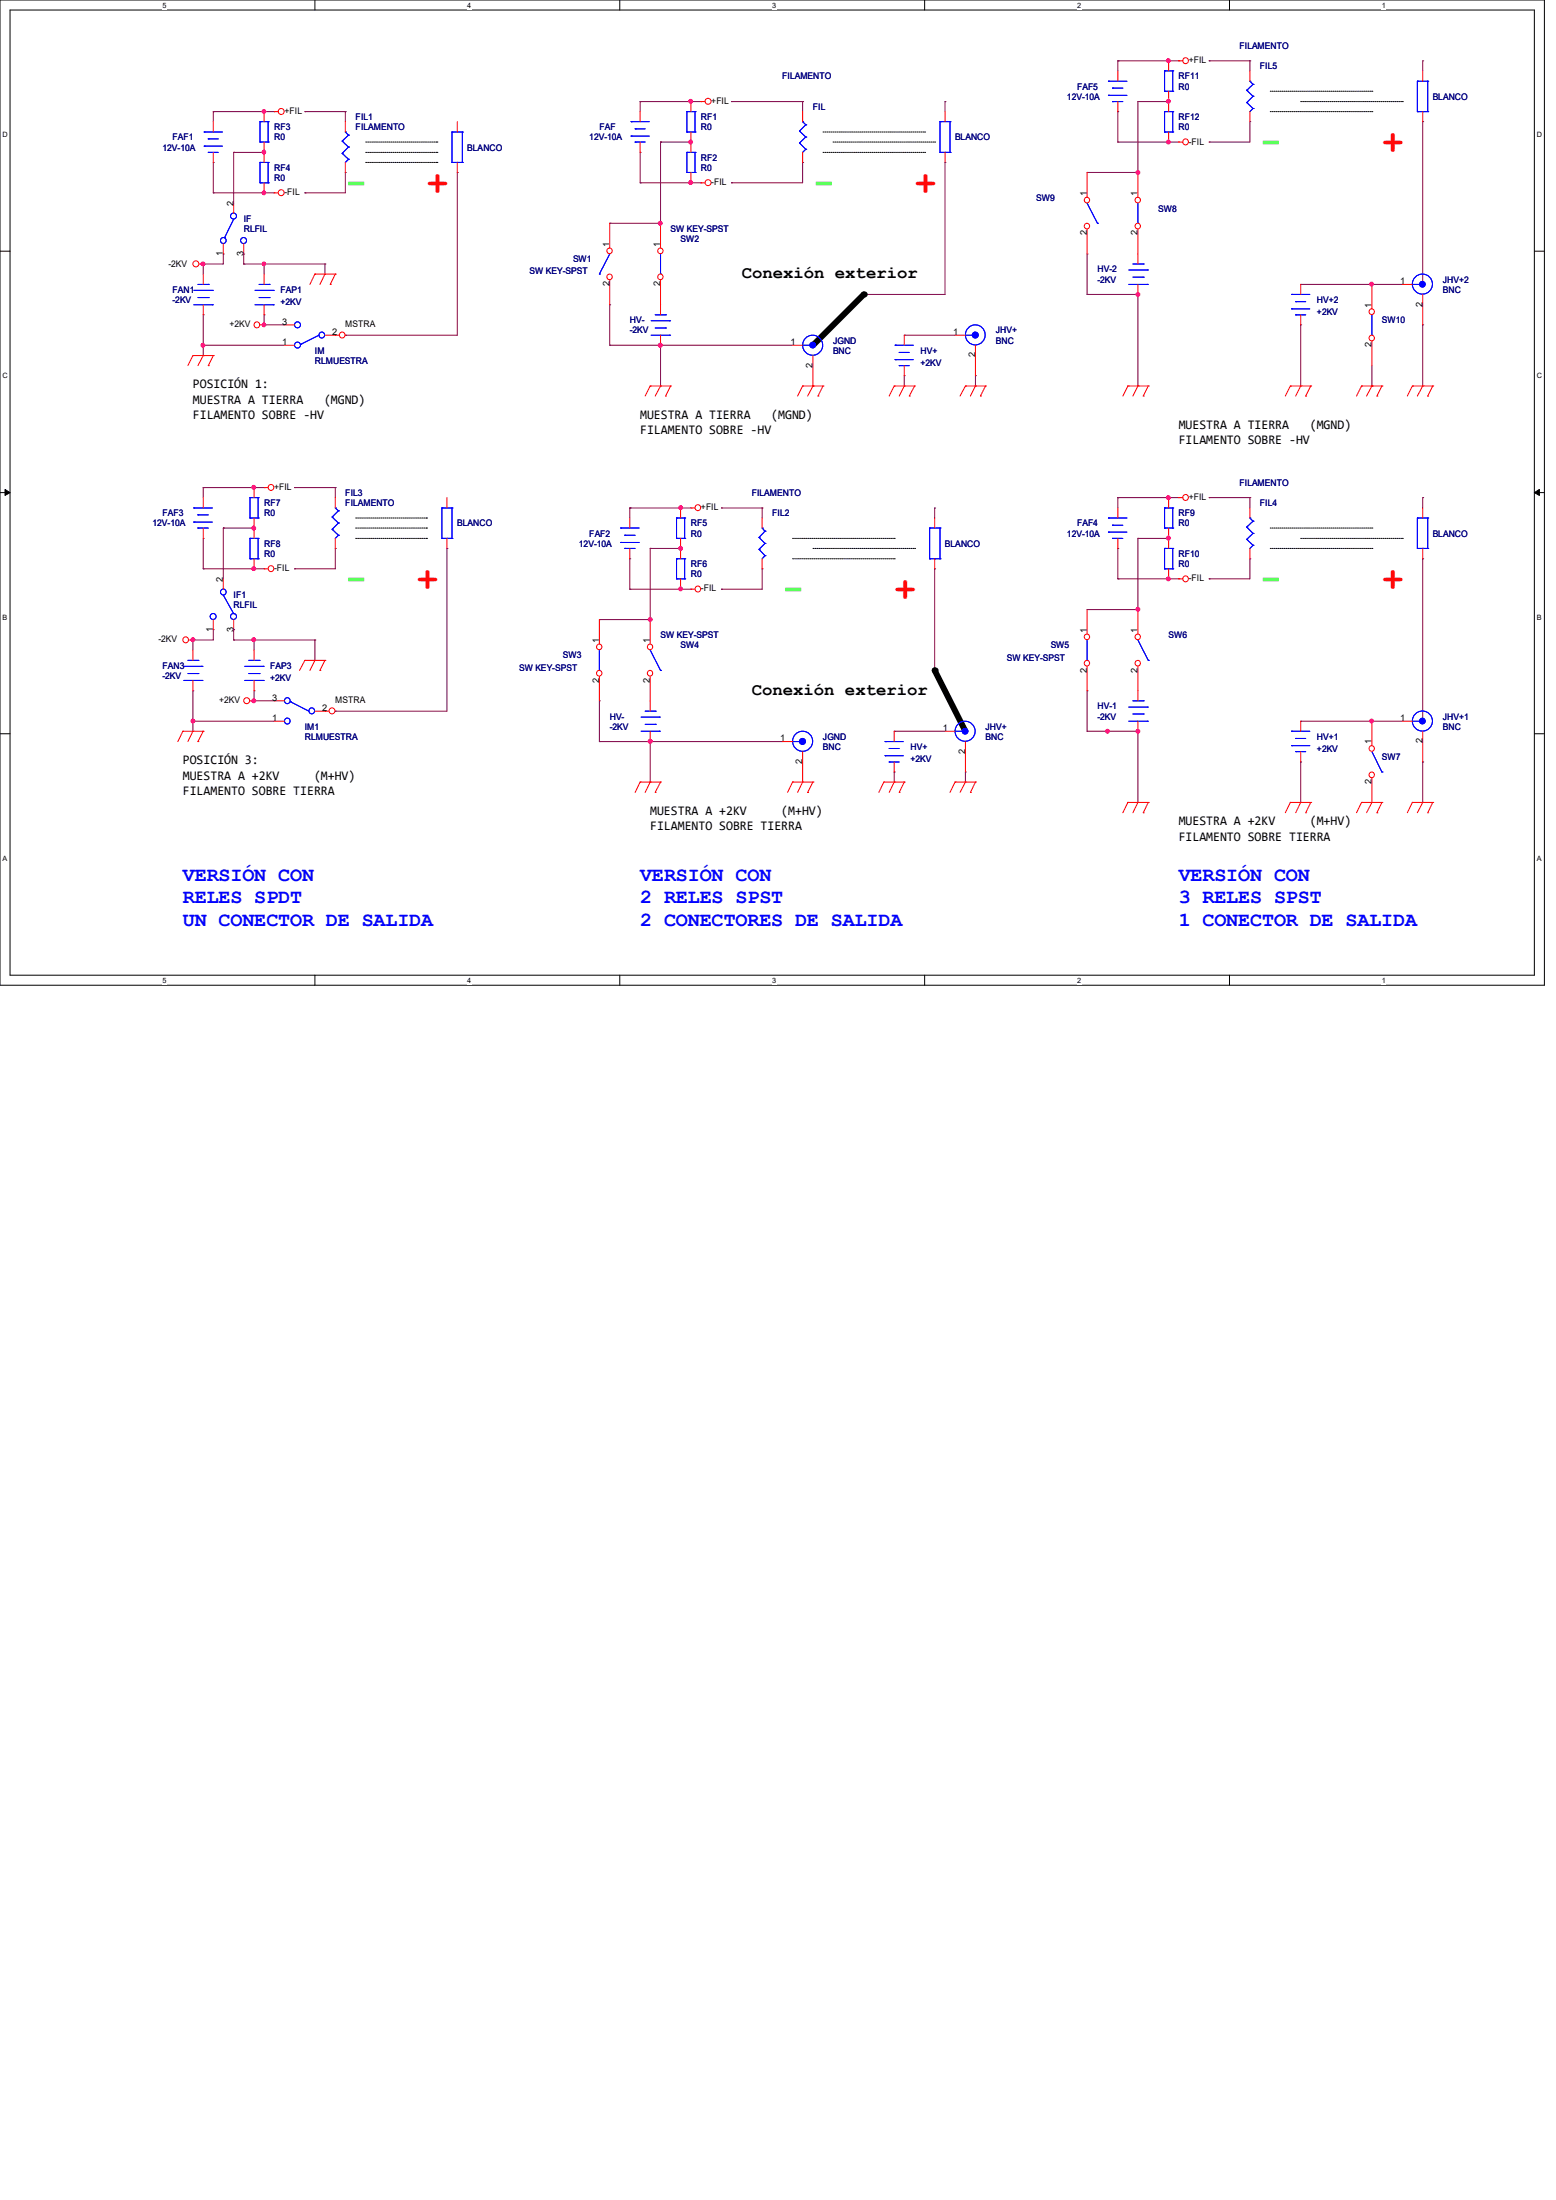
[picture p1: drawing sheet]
<svg xmlns="http://www.w3.org/2000/svg" width="210mm" height="297mm" viewBox="0 0 210 297" stroke-linecap="round" stroke-linejoin="round" font-family="sans-serif">
<path d="M0 0h208.4v133h-208.4zM1.4 1.4h205.7v130.3h-205.7z" fill="none" stroke="#000" stroke-width=".13"/>
<g fill="#fff">
<path d="M21.9 .1h.6v1.1h-.6z"/>
<path d="M21.9 131.8h.6v1.1h-.6z"/>
</g>
<path d="M42.5 0v1.4M42.5 131.7v1.3" fill="none" stroke="#000" stroke-width=".13"/>
<g fill="#fff">
<path d="M63.1 .1h.5v1.1h-.5z"/>
<path d="M63.1 131.8h.5v1.1h-.5z"/>
</g>
<path d="M83.7 0v1.4M83.7 131.7v1.3" fill="none" stroke="#000" stroke-width=".13"/>
<g fill="#fff">
<path d="M104.2 .1h.6v1.1h-.6z"/>
<path d="M104.2 131.8h.6v1.1h-.6z"/>
</g>
<path d="M124.8 0v1.4M124.8 131.7v1.3" fill="none" stroke="#000" stroke-width=".13"/>
<g fill="#fff">
<path d="M145.4 .1h.5v1.1h-.5z"/>
<path d="M145.4 131.8h.5v1.1h-.5z"/>
</g>
<path d="M165.9 0v1.4M165.9 131.7v1.3" fill="none" stroke="#000" stroke-width=".13"/>
<g fill="#fff">
<path d="M186.5 .1h.6v1.1h-.6z"/>
<path d="M186.5 131.8h.6v1.1h-.6z"/>
<path d="M.3 17.6h.8v1.1h-.8z"/>
<path d="M207.4 17.6h.8v1.1h-.8z"/>
<path d="M.3 50.2h.8v1.1h-.8z"/>
<path d="M207.4 50.2h.8v1.1h-.8z"/>
</g>
<path d="M0 33.9h1.4M207.1 33.9h1.3" fill="none" stroke="#000" stroke-width=".13"/>
<g fill="#fff">
<path d="M.3 82.8h.7v1.1h-.7z"/>
<path d="M207.4 82.8h.7v1.1h-.7z"/>
</g>
<path d="M0 66.5h1.4M207.1 66.5h1.3" fill="none" stroke="#000" stroke-width=".13"/>
<path d="M.7 66.1l.7 .4-.7 .4zM207.1 66.5l.7-.4v.8z" fill="#000" stroke="#000" stroke-width=".13"/>
<g fill="#fff">
<path d="M.3 115.3h.7v1.1h-.7z"/>
<path d="M207.4 115.3h.7v1.1h-.7z"/>
</g>
<g fill="none" stroke="#000" stroke-width=".13">
<path d="M49.4 19.2h9.6M59 19.2h.1M111.1 17.8h13.7M112.4 19.2h13.8M124.8 17.8h.1M126.2 19.2h.1M171.4 12.3h13.8M171.4 15.1h13.8M175.6 13.7h13.7M185.2 12.3h.1M185.2 15.1h.1M189.3 13.7h.1"/>
<path d="M49.4 20.6h9.6M49.4 21.9h9.6M59 20.6h.1M59 21.9h.1M111.1 20.6h13.7M124.8 20.6h.1M48 71.3h9.6M48 69.9h9.6M48 72.7h9.6M57.6 71.3h.1M57.6 69.9h.1M57.6 72.7h.1"/>
<path d="M107 72.7h13.7M107 75.4h13.7M109.7 74h13.7M120.7 72.7h.1M120.7 75.4h.1M123.4 74h.1M171.4 71.3h13.8M171.4 74h13.8M175.6 72.7h13.7M185.2 71.3h.1M185.2 74h.1M189.3 72.7h.1"/>
<path d="M0 99.1h1.4M207.1 99.1h1.3"/>
</g>
<g fill="none" stroke="#800040" stroke-width=".13">
<path d="M28.8 15.1h.1M28.8 15.1v1.3M28.8 15.1h8.2M35.6 15.1h.1M41.1 15.1h.1M41.1 15.1h5.5M46.6 15.1h.1M46.6 15.1v1.3M86.4 13.7h.1M86.4 13.7h8.2M86.4 13.7v1.4M89.2 19.2h.1"/>
<path d="M89.2 19.2v10.9h-6.9M89.2 19.2h4.1M93.3 13.7h.1M98.7 13.7h.1M98.7 13.7h9.6M108.3 13.7h.1M108.3 13.7v1.4M127.6 13.7h.1M127.6 13.7v1.4M150.9 8.2h.1M150.9 19.2h.1M150.9 15.1h.1"/>
<path d="M150.9 19.2h8.2M150.9 8.2v1.4M150.9 15.1v4.1M150.9 8.2h8.2M153.6 13.7h.1M153.6 13.7h4.1M153.6 13.7v9.6h-6.9M157.7 13.7h.1M157.7 8.2h.1M157.7 19.2h.1M163.2 8.2h.1M163.2 19.2h.1"/>
<path d="M163.2 8.2h5.5M168.7 8.2h.1M168.7 16.4h.1M168.7 16.4v2.8h-5.5M168.7 8.2v1.4M192 16.4h.1M192 8.2h.1M192 8.2v1.4M192 16.4v22M27.4 35.6h.1M27.4 35.6v1.4M28.8 26h.1"/>
<path d="M28.8 21.9h.1M28.8 21.9v4.1M28.8 26h8.2M30.1 34.3h.1M30.1 34.3v1.3h-2.7M31.5 20.6h.1M31.5 20.6v6.8M31.5 20.6h4.1M32.9 35.6h.1M32.9 34.3h.1M32.9 35.6h11M32.9 34.3v1.3"/>
<path d="M35.6 35.6h.1M35.6 26h.1M35.6 35.6v1.4M41.1 26h.1M43.9 35.6h.1M43.9 35.6v1.4M46.6 23.3h.1M46.6 23.3v2.7h-5.5M61.7 23.3h.1M61.7 23.3v22h-15.1M82.3 30.1h.1M86.4 24.7h.1"/>
<path d="M86.4 20.6h.1M86.4 24.7h8.2M86.4 20.6v4.1M93.3 24.7h.1M98.7 24.7h.1M108.3 21.9h.1M108.3 21.9v2.8h-9.6M116.6 39.8h.1M127.6 21.9h.1M127.6 21.9v17.9h-11M146.7 23.3h.1M146.7 34.3h.1"/>
<path d="M146.7 39.8h.1M146.7 39.8h6.9M146.7 34.3v5.5M153.6 39.8h.1M153.6 39.8v12.3M175.6 38.4h.1M175.6 38.4h13.7M185.2 38.4h.1M27.4 46.6h.1M27.4 42.5h.1M27.4 42.5v5.5M27.4 46.6h11"/>
<path d="M35.6 42.5h.1M35.6 43.9h.1M35.6 42.5v1.4M35.6 43.9h2.8M46.6 45.3h.1M82.3 41.1h.1M82.3 46.6h.1M82.3 46.6h24.7M82.3 41.1v5.5M89.2 46.6h.1M89.2 46.6v5.5M122 50.7h.1"/>
<path d="M122 45.3h.1M122 45.3h6.9M122 50.7v1.4M131.7 50.7h.1M131.7 50.7v1.4M175.6 43.9h.1M175.6 43.9v8.2M185.2 52.1h.1M185.2 49.4v2.7M192 43.9h.1M192 43.9v8.2M27.4 65.8h.1"/>
<path d="M27.4 76.8h.1M27.4 72.7h.1M27.4 65.8h8.2M27.4 76.8h8.2M27.4 65.8v1.4M27.4 72.7v4.1M30.1 71.3h.1M30.1 71.3h4.2M30.1 71.3v6.8M34.3 65.8h.1M34.3 76.8h.1M39.8 65.8h.1"/>
<path d="M39.8 76.8h.1M39.8 65.8h5.5M45.3 65.8h.1M45.3 74h.1M45.3 65.8v1.4M45.3 74v2.8h-5.5M60.3 74h.1M60.3 74v22h-15M85 68.6h.1M85 79.5h.1M85 75.4h.1M85 68.6h8.3"/>
<path d="M85 79.5h8.3M85 68.6v1.3M85 75.4v4.1M87.8 74h.1M87.8 74v9.7h-6.9M87.8 74h4.1M91.9 68.6h.1M91.9 79.5h.1M97.4 68.6h.1M97.4 79.5h.1M97.4 68.6h5.5M102.9 68.6h.1"/>
<path d="M102.9 76.8h.1M102.9 68.6v1.3M102.9 76.8v2.7h-5.5M126.2 76.8h.1M126.2 68.6h.1M126.2 68.6v1.3M126.2 76.8v13.7M150.9 67.2h.1M150.9 78.1h.1M150.9 74h.1M150.9 67.2h8.2M150.9 78.1h8.2"/>
<path d="M150.9 67.2v1.4M150.9 74v4.1M153.6 72.7h.1M153.6 72.7v9.6h-6.9M153.6 72.7h4.1M157.7 72.7h.1M157.7 67.2h.1M157.7 78.1h.1M163.2 67.2h.1M163.2 78.1h.1M163.2 67.2h5.5M168.7 67.2h.1"/>
<path d="M168.7 75.4h.1M168.7 67.2v1.4M168.7 75.4v2.7h-5.5M192 75.4h.1M192 67.2h.1M192 67.2v1.4M192 75.4v22M26 86.4h.1M26 97.4h.1M26 93.3h.1M26 86.4v1.4M26 93.3v5.4"/>
<path d="M26 97.4h11M28.8 85h.1M28.8 85v1.4h-2.8M31.5 86.4h.1M31.5 85h.1M31.5 86.4h11M31.5 85v1.4M34.3 86.4h.1M34.3 93.3h.1M34.3 94.6h.1M34.3 86.4v1.4M34.3 93.3v1.3"/>
<path d="M34.3 94.6h2.7M42.5 86.4h.1M42.5 86.4v2.8M45.3 96h.1M80.9 83.7h.1M80.9 94.6h.1M80.9 94.6v5.5M120.7 98.7h.1M120.7 98.7h6.9M146.7 82.3h.1M146.7 93.3h.1M146.7 98.7h.1"/>
<path d="M146.7 98.7h6.9M146.7 93.3v5.4M149.5 98.7h.1M153.6 98.7h.1M153.6 98.7v9.6M175.6 97.4h.1M175.6 97.4h13.7M185.2 97.4h.1M80.9 100.1h.1M80.9 100.1h24.7M87.8 100.1h.1M87.8 100.1v5.5"/>
<path d="M120.7 104.2h.1M120.7 104.2v1.4M130.3 104.2h.1M130.3 104.2v1.4M175.6 102.9h.1M175.6 102.9v5.4M192 102.9h.1M192 102.9v5.4"/>
</g>
<g fill="#f0f" stroke="#f0f" stroke-width=".13">
<circle cx="34.2" cy="71.3" r=".25"/>
<circle cx="26" cy="86.4" r=".25"/>
<circle cx="34.2" cy="94.6" r=".25"/>
<circle cx="26" cy="97.3" r=".25"/>
<circle cx="34.2" cy="65.8" r=".25"/>
<circle cx="34.2" cy="76.8" r=".25"/>
<circle cx="34.2" cy="86.4" r=".25"/>
<circle cx="35.6" cy="20.5" r=".24"/>
<circle cx="27.4" cy="35.6" r=".25"/>
<circle cx="35.6" cy="43.8" r=".24"/>
<circle cx="27.4" cy="46.6" r=".25"/>
<circle cx="35.6" cy="15" r=".24"/>
<circle cx="35.6" cy="26" r=".24"/>
<circle cx="35.6" cy="35.6" r=".24"/>
<circle cx="87.8" cy="83.6" r=".25"/>
<circle cx="91.9" cy="74" r=".25"/>
<circle cx="87.8" cy="100.1" r=".25"/>
<circle cx="91.9" cy="68.5" r=".25"/>
<circle cx="91.9" cy="79.5" r=".25"/>
<circle cx="89.1" cy="30.1" r=".25"/>
<circle cx="93.2" cy="19.2" r=".25"/>
<circle cx="89.1" cy="46.6" r=".25"/>
<circle cx="93.2" cy="13.7" r=".25"/>
<circle cx="93.2" cy="24.6" r=".25"/>
<circle cx="153.6" cy="82.3" r=".25"/>
<circle cx="157.7" cy="72.6" r=".25"/>
<circle cx="153.6" cy="98.7" r=".25"/>
<circle cx="157.7" cy="67.2" r=".25"/>
<circle cx="157.7" cy="78.1" r=".25"/>
<circle cx="185.1" cy="97.3" r=".25"/>
<circle cx="149.5" cy="98.7" r=".25"/>
<circle cx="153.6" cy="23.3" r=".25"/>
<circle cx="157.7" cy="13.7" r=".25"/>
<circle cx="153.6" cy="39.8" r=".25"/>
<circle cx="157.7" cy="8.2" r=".25"/>
<circle cx="157.7" cy="19.2" r=".25"/>
<circle cx="185.1" cy="38.4" r=".25"/>
</g>
<g fill="none" stroke="#f00" stroke-width=".13">
<path d="M37 15.1h.1M37 15.1h.5M46.6 16.4v1.4M93.3 19.2v1.4M94.6 13.7h.1M94.6 13.7h.6M127.6 15.1v1.3M159.1 8.2h.1M159.1 19.2h.1M159.1 8.2h.5M159.1 19.2h.5M26.9 35.6h.5"/>
<path d="M27.4 35.6h.1M37 26h.1M37 26h.5M42.5 37h.1M42.5 37l-.7 1.4M42.5 37h2.8M43.9 37h.1M43.9 37l-.7 1.4M44.6 38.4h.1M45.3 37h.1M45.3 37l-.7 1.4M46.6 21.9v1.4"/>
<path d="M93.3 23.3v1.4M94.6 24.7h.1M94.6 24.7h.6M127.6 20.6v1.3M26 48h.1M26 48l-.6 1.4M26 48h2.8M27.4 48h.1M27.4 48l-.7 1.4M28.1 49.4h.1M28.8 48h.1M28.8 48l-.7 1.4"/>
<path d="M35.1 43.9h.5M35.6 43.9h.1M45.3 45.3h.1M45.3 45.3h.5M87.8 52.1h.1M87.8 52.1l-.7 1.4M87.8 52.1h2.7M89.2 52.1h.1M89.2 52.1l-.8 1.4M89.8 53.5h.1M90.5 52.1h.1M90.5 52.1l-.7 1.4"/>
<path d="M108.3 52.1h.1M108.3 52.1h2.8M108.3 52.1l-.6 1.4M109.7 52.1h.1M109.7 52.1l-.7 1.4M110.4 53.5h.1M111.1 52.1h.1M111.1 52.1l-.7 1.4M120.7 52.1h.1M120.7 52.1h2.7M120.7 52.1l-.7 1.4M122 52.1h.1"/>
<path d="M122 52.1l-.6 1.4M122.7 53.5h.1M123.4 52.1h.1M123.4 52.1l-.7 1.4M130.3 52.1h.1M130.3 52.1h2.7M130.3 52.1l-.7 1.4M131.7 52.1h.1M131.7 52.1l-.7 1.4M132.3 53.5h.1M133 52.1h.1M133 52.1l-.7 1.4"/>
<path d="M152.2 52.1h.1M152.2 52.1h2.8M152.2 52.1l-.6 1.4M153.6 52.1h.1M153.6 52.1l-.7 1.4M154.3 53.5h.1M155 52.1h.1M155 52.1l-.7 1.4M174.2 52.1h.1M174.2 52.1h2.7M174.2 52.1l-.7 1.4M175.6 52.1h.1"/>
<path d="M175.6 52.1l-.7 1.4M176.2 53.5h.1M176.9 52.1h.1M176.9 52.1l-.7 1.4M183.8 52.1h.1M183.8 52.1h2.7M183.8 52.1l-.7 1.4M185.2 52.1h.1M185.2 52.1l-.8 1.4M185.8 53.5h.1M186.5 52.1h.1M186.5 52.1l-.7 1.4"/>
<path d="M190.6 52.1h.1M190.6 52.1h2.8M190.6 52.1l-.7 1.4M192 52.1h.1M192 52.1l-.7 1.4M192.7 53.5h.1M193.4 52.1h.1M193.4 52.1l-.7 1.4M35.6 65.8h.1M35.6 76.8h.1M35.6 65.8h.6M35.6 76.8h.6"/>
<path d="M93.3 68.6h.1M93.3 79.5h.1M93.3 68.6h.5M93.3 79.5h.5M159.1 67.2h.1M159.1 78.1h.1M159.1 67.2h.5M159.1 78.1h.5M24.7 98.7h.1M24.7 98.7l-.7 1.4M24.7 98.7h2.7M25.5 86.4h.5"/>
<path d="M26 98.7h.1M26 86.4h.1M26 98.7l-.6 1.4M27.4 98.7h.1M27.4 98.7l-.7 1.4M33.7 94.6h.6M34.3 94.6h.1M41.1 89.2h.1M41.1 89.2l-.7 1.3M41.1 89.2h2.8M42.5 89.2h.1M42.5 89.2l-.7 1.3"/>
<path d="M43.2 90.5h.1M43.9 89.2h.1M43.9 96h.1M43.9 89.2l-.7 1.3M43.9 96h.5M26.7 100.1h.1M86.4 105.6h.1M86.4 105.6l-.7 1.4M86.4 105.6h2.8M87.8 105.6h.1M87.8 105.6l-.7 1.4M88.4 107h.1"/>
<path d="M89.2 105.6h.1M89.2 105.6l-.8 1.4M107 105.6h.1M107 105.6h2.7M107 105.6l-.7 1.4M108.3 105.6h.1M108.3 105.6l-.6 1.4M109 107h.1M109.7 105.6h.1M109.7 105.6l-.7 1.4M119.3 105.6h.1M119.3 105.6h2.7"/>
<path d="M119.3 105.6l-.7 1.4M120.7 105.6h.1M120.7 105.6l-.7 1.4M121.4 107h.1M122 105.6h.1M122 105.6l-.6 1.4M128.9 105.6h.1M128.9 105.6h2.8M128.9 105.6l-.7 1.4M130.3 105.6h.1M130.3 105.6l-.7 1.4M131 107h.1"/>
<path d="M131.7 105.6h.1M131.7 105.6l-.7 1.4M152.2 108.3h.1M152.2 108.3l-.6 1.4M152.2 108.3h2.8M153.6 108.3h.1M153.6 108.3l-.7 1.4M154.3 109.7h.1M155 108.3h.1M155 108.3l-.7 1.4M174.2 108.3h.1M174.2 108.3h2.7"/>
<path d="M174.2 108.3l-.7 1.4M175.6 108.3h.1M175.6 108.3l-.7 1.4M176.2 109.7h.1M176.9 108.3h.1M176.9 108.3l-.7 1.4M183.8 108.3h.1M183.8 108.3h2.7M183.8 108.3l-.7 1.4M185.2 108.3h.1M185.2 108.3l-.8 1.4M185.8 109.7h.1"/>
<path d="M186.5 108.3h.1M186.5 108.3l-.7 1.4M190.6 108.3h.1M190.6 108.3h2.8M190.6 108.3l-.7 1.4M192 108.3h.1M192 108.3l-.7 1.4M192.7 109.7h.1M193.4 108.3h.1M193.4 108.3l-.7 1.4"/>
<circle cx="38" cy="15" r=".4"/>
<circle cx="95.6" cy="13.7" r=".4"/>
<circle cx="160" cy="19.2" r=".39"/>
<circle cx="160" cy="8.2" r=".39"/>
<circle cx="26.4" cy="35.6" r=".4"/>
<circle cx="38" cy="26" r=".4"/>
<circle cx="95.6" cy="24.7" r=".4"/>
<circle cx="34.7" cy="43.9" r=".39"/>
<circle cx="46.2" cy="45.2" r=".39"/>
<circle cx="36.6" cy="65.8" r=".39"/>
<circle cx="36.6" cy="76.8" r=".39"/>
<circle cx="94.2" cy="79.5" r=".39"/>
<circle cx="94.2" cy="68.5" r=".39"/>
<circle cx="160" cy="67.2" r=".39"/>
<circle cx="160" cy="78.1" r=".39"/>
<circle cx="25.1" cy="86.4" r=".39"/>
<circle cx="33.3" cy="94.6" r=".4"/>
<circle cx="44.8" cy="96" r=".4"/>
</g>
<path d="M116.6 39.8l-6.9 6.8M126.2 90.5l4.1 8.2" fill="none" stroke="#000" stroke-width=".8"/>
<g fill="#000">
<circle cx="116.6" cy="39.8" r=".4"/>
<circle cx="126.2" cy="90.5" r=".4"/>
</g>
<g fill="none" stroke="#00f" stroke-width=".13">
<path d="M46.2 19h.1M46.2 19l.8 .9M46.6 17.8h.1M46.6 17.8l.4 .4M47 19.9h.1M47 18.2h.1M47 19.9l-.8 .8M47 18.2l-.8 .8M126.9 16.4h.1M126.9 16.4v4.2M126.9 16.4h1.3M128.2 16.4h.1"/>
<path d="M128.2 16.4v4.2M46.2 20.7h.1M46.2 20.7l.8 .8M47 21.5h.1M47 21.5l-.4 .4M89.2 37h.1M89.2 34.3v2.7M92.7 23.3h.1M92.7 20.6h.1M92.7 20.6h1.1M92.7 23.3h1.1M92.7 20.6v2.7"/>
<path d="M93.8 20.6h.1M93.8 23.3h.1M93.8 20.6v2.7M126.9 20.6h.1M126.9 20.6h1.3M127.6 20.6h.1M128.2 20.6h.1"/>
</g>
<circle cx="89.1" cy="33.9" r=".37" fill="#fff" stroke="#f00" stroke-width=".13"/>
<path d="M89.2 30.1v3.4" fill="none" stroke="#f00" stroke-width=".13"/>
<circle cx="89.1" cy="37.4" r=".37" fill="#fff" stroke="#f00" stroke-width=".13"/>
<path d="M89.2 37.8v3.3M175.6 38.4v1.4M175.6 42.5v1.4M26 87.8v1.4M26 91.9v1.4M175.6 97.4v1.3M105.6 100.1h1.4M108.3 101.5v4.1M175.6 101.5v1.4" fill="none" stroke="#f00" stroke-width=".13"/>
<g fill="none" stroke="#00f" stroke-width=".13">
<path d="M174.3 39.8h.1M174.3 39.8h2.5M174.3 41.7h.1M174.3 41.7h2.5M174.9 42.5h.1M174.9 40.7h.1M174.9 42.5h1.3M174.9 40.7h1.3M24.8 91.9h2.5M24.8 90h2.5M25.4 89.2h1.3M25.4 90.9h1.3"/>
<path d="M26.7 89.2h.1M26.7 90.9h.1M27.3 91.9h.1M27.3 90h.1M146.7 89.2h.1M146.7 86.4v2.8M174.3 98.7h.1M174.3 98.7h2.5M174.9 99.7h.1M174.9 99.7h1.3M107 100.1h.9M107.9 100.1h.1"/>
<path d="M174.3 100.7h.1M174.3 100.7h2.5M174.9 101.5h.1M174.9 101.5h1.3"/>
<circle cx="108.3" cy="100.1" r="1.35"/>
</g>
<circle cx="108.3" cy="100.1" r=".4" fill="#00f" stroke="#00f" stroke-width=".13"/>
<circle cx="146.7" cy="86" r=".37" fill="#fff" stroke="#f00" stroke-width=".13"/>
<path d="M146.7 82.3v3.3" fill="none" stroke="#f00" stroke-width=".13"/>
<circle cx="146.7" cy="89.5" r=".37" fill="#fff" stroke="#f00" stroke-width=".13"/>
<path d="M30.1 32.9v1.4M31.5 27.4v1.4M32.9 32.9v1.4M34.3 71.3v1.4M34.3 75.4v1.4M146.7 90v3.3" fill="none" stroke="#f00" stroke-width=".13"/>
<g fill="none" stroke="#00f" stroke-width=".13">
<path d="M30.3 32.1h.1M31.5 29.6l-1.2 2.5M185.2 45.3h.1M185.2 42.5v2.8M33.7 75.4h.1M33.7 72.7h.1M33.7 72.7h1.1M33.7 75.4h1.1M33.7 72.7v2.7M34.8 72.7h.1M34.8 75.4h.1M34.8 72.7v2.7"/>
<circle cx="30.1" cy="32.5" r=".39"/>
<circle cx="31.5" cy="29.2" r=".4"/>
<circle cx="32.9" cy="32.5" r=".4"/>
</g>
<circle cx="185.1" cy="42.1" r=".37" fill="#fff" stroke="#f00" stroke-width=".13"/>
<path d="M185.2 38.4v3.3" fill="none" stroke="#f00" stroke-width=".13"/>
<circle cx="185.1" cy="45.6" r=".37" fill="#fff" stroke="#f00" stroke-width=".13"/>
<g fill="none" stroke="#f00" stroke-width=".13">
<path d="M61.7 16.4v1.4M157.7 8.2v1.4M157.7 12.3v1.4M168.7 9.6v1.4M168.7 15.1v1.3M61.7 21.9v1.4M89.2 41.1v1.4M89.2 45.3v1.3M107 46.6h1.3M109.7 48v4.1M185.2 46.1v3.3M85 69.9v1.4"/>
<path d="M85 74v1.4M157.7 67.2v1.4M157.7 71.3v1.4M168.7 68.6v1.3M168.7 74v1.4M34.3 87.8v1.4M34.3 91.9v1.4M127.6 98.7h1.3M130.3 100.1v4.1"/>
</g>
<g fill="none" stroke="#00f" stroke-width=".13">
<path d="M61 17.8h.1M61 17.8v4.1M61 17.8h1.4M62.4 17.8h.1M62.4 17.8v4.1M157.2 12.3h.1M157.2 9.6h.1M157.2 9.6v2.7M157.2 9.6h1.1M157.2 12.3h1.1M158.3 9.6h.1M158.3 12.3h.1"/>
<path d="M158.3 9.6v2.7M168.3 13.8h.1M168.3 12.2h.1M168.3 13.8l.8 .8M168.3 12.2l.8 .8M168.7 11h.1M168.7 11l.4 .4M169.1 14.6h.1M169.1 13h.1M169.1 11.4h.1M169.1 14.6l-.4 .5M169.1 13l-.8 .8"/>
<path d="M169.1 11.4l-.8 .8M61 21.9h.1M61 21.9h1.4M61.7 21.9h.1M62.4 21.9h.1M87.9 45.3h2.5M87.9 43.3h2.5M88.4 42.5h1.4M88.4 44.3h1.4M89.8 42.5h.1M89.8 44.3h.1M90.4 45.3h.1"/>
<path d="M90.4 43.3h.1M108.3 46.6h1M109.3 46.6h.1M83.8 71.3h.1M83.8 73.2h.1M83.8 71.3h2.5M83.8 73.2h2.5M84.3 74h.1M84.3 72.3h.1M84.3 74h1.4M84.3 72.3h1.4M157.2 71.3h.1"/>
<path d="M157.2 68.6h.1M157.2 68.6h1.1M157.2 71.3h1.1M157.2 68.6v2.7M158.3 68.6h.1M158.3 71.3h.1M158.3 68.6v2.7M168.3 72.8h.1M168.3 71.2h.1M168.3 72.8l.8 .8M168.3 71.2l.8 .8M168.7 69.9h.1"/>
<path d="M168.7 69.9l.4 .5M169.1 73.6h.1M169.1 72h.1M169.1 70.4h.1M169.1 73.6l-.4 .4M169.1 72l-.8 .8M169.1 70.4l-.8 .8M33 91.9h2.5M33 90h2.5M33.6 89.2h1.4M33.6 90.9h1.4M35 89.2h.1"/>
<path d="M35 90.9h.1M35.5 91.9h.1M35.5 90h.1M128.9 98.7h1M129.9 98.7h.1M153.6 86.4l1.4 2.8M155 89.2h.1"/>
<circle cx="109.7" cy="46.6" r="1.35"/>
<circle cx="130.3" cy="98.7" r="1.35"/>
</g>
<g fill="#00f" stroke="#00f" stroke-width=".13">
<circle cx="130.3" cy="98.7" r=".38"/>
<circle cx="109.7" cy="46.6" r=".38"/>
</g>
<circle cx="153.6" cy="86" r=".37" fill="#fff" stroke="#f00" stroke-width=".13"/>
<path d="M153.6 82.3v3.3" fill="none" stroke="#f00" stroke-width=".13"/>
<circle cx="153.6" cy="89.5" r=".37" fill="#fff" stroke="#f00" stroke-width=".13"/>
<g fill="none" stroke="#f00" stroke-width=".13">
<path d="M28.8 16.4v1.4M86.4 15.1v1.3M86.4 19.2v1.4M192 9.6v1.4M192 15.1v1.3M28.8 20.6v1.3M153.6 34.3v1.3M153.6 38.4v1.4M38.4 46.6h1.4M38.4 43.9h1.4M43.9 45.3h1.4M30.1 78.1v1.4"/>
<path d="M45.3 67.2v1.4M45.3 72.7v1.3M157.7 72.7v1.3M157.7 76.8v1.3M28.8 83.7v1.3M31.5 83.7v1.3M120.7 98.7v1.4M153.6 90v3.3M120.7 102.9v1.3"/>
</g>
<g fill="none" stroke="#00f" stroke-width=".13">
<path d="M27.6 17.8h.1M27.6 19.7h.1M27.6 17.8h2.4M27.6 19.7h2.4M28.1 18.8h.1M28.1 18.8h1.4M85.2 16.4h.1M85.2 18.4h.1M85.2 16.4h2.4M85.2 18.4h2.4M85.7 19.2h.1M85.7 17.4h.1"/>
<path d="M85.7 19.2h1.4M85.7 17.4h1.4M191.3 15.1h.1M191.3 11h.1M191.3 15.1h1.4M191.3 11v4.1M191.3 11h1.4M192 15.1h.1M192.7 11h.1M192.7 15.1h.1M192.7 11v4.1M28.1 20.6h.1"/>
<path d="M28.1 20.6h1.4M152.4 38.4h2.5M152.4 36.4h2.5M152.9 35.6h1.4M152.9 37.4h1.4M154.3 35.6h.1M154.3 37.4h.1M154.9 38.4h.1M154.9 36.4h.1M40.6 46.5h.1M43.1 45.3l-2.5 1.2M44.8 71.5h.1"/>
<path d="M44.8 69.8h.1M44.8 71.5l.9 .8M44.8 69.8l.9 .8M45.3 68.6h.1M45.3 68.6l.4 .4M45.7 72.3h.1M45.7 70.6h.1M45.7 69h.1M45.7 72.3l-.4 .4M45.7 70.6l-.9 .9M45.7 69l-.9 .8M157.2 76.8h.1"/>
<path d="M157.2 74h.1M157.2 74h1.1M157.2 76.8h1.1M157.2 74v2.8M158.3 74h.1M158.3 76.8h.1M158.3 74v2.8M30.1 80.3l1.4 2.5M31.5 82.8h.1M80.9 90.5h.1M80.9 87.8v2.7M119.5 100.1h.1"/>
<path d="M119.5 102h.1M119.5 100.1h2.4M119.5 102h2.4M120 102.9h.1M120 101h.1M120 102.9h1.4M120 101h1.4"/>
<circle cx="40.2" cy="46.6" r=".4"/>
<circle cx="40.2" cy="43.9" r=".4"/>
<circle cx="43.4" cy="45.2" r=".39"/>
<circle cx="30.1" cy="79.9" r=".39"/>
<circle cx="28.8" cy="83.2" r=".4"/>
<circle cx="31.5" cy="83.2" r=".4"/>
</g>
<circle cx="80.9" cy="87.3" r=".37" fill="#fff" stroke="#f00" stroke-width=".13"/>
<path d="M80.9 83.7v3.3" fill="none" stroke="#f00" stroke-width=".13"/>
<circle cx="80.9" cy="90.9" r=".37" fill="#fff" stroke="#f00" stroke-width=".13"/>
<g fill="none" stroke="#f00" stroke-width=".13">
<path d="M35.6 15.1v1.3M35.6 19.2v1.4M157.7 13.7v1.4M157.7 17.8v1.4M122 45.3v1.3M122 49.4v1.3M128.9 45.3h1.4M131.7 46.6v4.1M60.3 67.2v1.4M60.3 72.7v1.3M91.9 68.6v1.3M91.9 72.7v1.3"/>
<path d="M102.9 69.9v1.4M102.9 75.4v1.4M192 68.6v1.3M192 74v1.4M80.9 91.3v3.3M153.6 93.3v1.3M153.6 97.4v1.3"/>
</g>
<g fill="none" stroke="#00f" stroke-width=".13">
<path d="M35.1 19.2h.1M35.1 16.4h.1M35.1 16.4h1.1M35.1 19.2h1.1M35.1 16.4v2.8M36.2 16.4h.1M36.2 19.2h.1M36.2 16.4v2.8M157.2 17.8h.1M157.2 15.1h.1M157.2 15.1h1.1M157.2 17.8h1.1"/>
<path d="M157.2 15.1v2.7M158.3 15.1h.1M158.3 17.8h.1M158.3 15.1v2.7M80.9 37h.1M82.3 34.3l-1.4 2.7M120.8 46.6h.1M120.8 48.6h.1M120.8 46.6h2.5M120.8 48.6h2.5M121.4 49.4h.1M121.4 47.6h.1"/>
<path d="M121.4 49.4h1.3M121.4 47.6h1.3M130.3 45.3h.9M131.2 45.3h.1M59.6 72.7h.1M59.6 68.6h.1M59.6 72.7h1.4M59.6 68.6v4.1M59.6 68.6h1.4M60.3 72.7h.1M61 68.6h.1M61 72.7h.1"/>
<path d="M61 68.6v4.1M91.3 72.7h.1M91.3 69.9h.1M91.3 69.9h1.1M91.3 72.7h1.1M91.3 69.9v2.8M92.4 69.9h.1M92.4 72.7h.1M92.4 69.9v2.8M102.4 74.2h.1M102.4 72.6h.1M102.4 74.2l.9 .8"/>
<path d="M102.4 72.6l.9 .8M102.9 71.3h.1M102.9 71.3l.4 .4M103.3 75h.1M103.3 73.4h.1M103.3 71.7h.1M103.3 75l-.4 .4M103.3 73.4l-.9 .8M103.3 71.7l-.9 .9M191.3 74h.1M191.3 69.9h.1M191.3 74h1.4"/>
<path d="M191.3 69.9v4.1M191.3 69.9h1.4M192 74h.1M192.7 69.9h.1M192.7 74h.1M192.7 69.9v4.1M152.4 97.4h2.5M152.4 95.5h2.5M152.9 94.6h1.4M152.9 96.4h1.4M154.3 94.6h.1M154.3 96.4h.1"/>
<path d="M154.9 97.4h.1M154.9 95.5h.1"/>
<circle cx="131.6" cy="45.2" r="1.34"/>
</g>
<circle cx="131.6" cy="45.2" r=".4" fill="#00f" stroke="#00f" stroke-width=".13"/>
<circle cx="82.3" cy="33.9" r=".37" fill="#fff" stroke="#f00" stroke-width=".13"/>
<path d="M82.3 30.1v3.4" fill="none" stroke="#f00" stroke-width=".13"/>
<circle cx="82.3" cy="37.4" r=".37" fill="#fff" stroke="#f00" stroke-width=".13"/>
<path d="M82.3 37.8v3.3" fill="none" stroke="#f00" stroke-width=".13"/>
<path d="M153.6 30.1h.1M153.6 27.4v2.7" fill="none" stroke="#00f" stroke-width=".13"/>
<circle cx="153.6" cy="27" r=".37" fill="#fff" stroke="#f00" stroke-width=".13"/>
<path d="M153.6 23.3v3.3" fill="none" stroke="#f00" stroke-width=".13"/>
<circle cx="153.6" cy="30.5" r=".37" fill="#fff" stroke="#f00" stroke-width=".13"/>
<path d="M27.4 37v1.4M35.6 20.6v1.3M35.6 24.7v1.3M153.6 30.9v3.4M27.4 41.1v1.4" fill="none" stroke="#f00" stroke-width=".13"/>
<g fill="none" stroke="#00f" stroke-width=".13">
<path d="M26.2 39.2h2.5M26.7 38.4h1.4M28.1 38.4h.1M28.7 39.2h.1M35.1 24.7h.1M35.1 21.9h.1M35.1 21.9h1.1M35.1 24.7h1.1M35.1 21.9v2.8M36.2 21.9h.1M36.2 24.7h.1M36.2 21.9v2.8"/>
<path d="M26.2 41.1h2.5M26.7 40.2h1.4M28.1 40.2h.1M28.7 41.1h.1M185.2 101.5l1.3 2.7M186.5 104.2h.1"/>
</g>
<circle cx="185.1" cy="101" r=".37" fill="#fff" stroke="#f00" stroke-width=".13"/>
<path d="M185.2 97.4v3.3" fill="none" stroke="#f00" stroke-width=".13"/>
<circle cx="185.1" cy="104.6" r=".37" fill="#fff" stroke="#f00" stroke-width=".13"/>
<path d="M93.3 13.7v1.4M93.3 17.8v1.4M150.9 9.6v1.4M150.9 13.7v1.4M91.9 74v1.4M91.9 78.1v1.4M185.2 105v3.3" fill="none" stroke="#f00" stroke-width=".13"/>
<g fill="none" stroke="#00f" stroke-width=".13">
<path d="M92.7 17.8h.1M92.7 15.1h.1M92.7 15.1h1.1M92.7 17.8h1.1M92.7 15.1v2.7M93.8 15.1h.1M93.8 17.8h.1M93.8 15.1v2.7M149.6 11h.1M149.6 12.9h.1M149.6 11h2.5M149.6 12.9h2.5"/>
<path d="M150.2 13.7h.1M150.2 11.9h.1M150.2 13.7h1.4M150.2 11.9h1.4M91.3 78.1h.1M91.3 75.4h.1M91.3 75.4h1.1M91.3 78.1h1.1M91.3 75.4v2.7M92.4 75.4h.1M92.4 78.1h.1M92.4 75.4v2.7"/>
<path d="M87.8 87.8l1.4 2.7M89.2 90.5h.1"/>
</g>
<circle cx="87.7" cy="87.3" r=".37" fill="#fff" stroke="#f00" stroke-width=".13"/>
<path d="M87.8 83.7v3.3" fill="none" stroke="#f00" stroke-width=".13"/>
<circle cx="87.7" cy="90.9" r=".37" fill="#fff" stroke="#f00" stroke-width=".13"/>
<g fill="none" stroke="#f00" stroke-width=".13">
<path d="M108.3 15.1v1.3M35.6 37v1.4M108.3 20.6v1.3M189.3 38.4h1.3M192 39.8v4.1M35.6 41.1v1.4M27.4 67.2v1.4M27.4 71.3v1.4M150.9 68.6v1.3M150.9 72.7v1.3M37 97.4h1.4M37 94.6h1.4"/>
<path d="M42.5 96h1.4M87.8 91.3v3.3M189.3 97.4h1.3M192 98.7v4.2"/>
</g>
<g fill="none" stroke="#00f" stroke-width=".13">
<path d="M107.9 19.3h.1M107.9 17.7h.1M107.9 19.3l.9 .9M107.9 17.7l.9 .8M108.3 16.4h.1M108.3 16.4l.5 .4M108.8 18.5h.1M108.8 16.8h.1M108.8 18.5l-.9 .8M108.8 16.8l-.9 .9M34.4 39.2h2.5M35 38.4h1.3"/>
<path d="M36.3 38.4h.1M36.9 39.2h.1M108.8 20.2h.1M108.8 20.2l-.5 .4M146.7 27.4l1.4 2.7M148.1 30.1h.1M190.6 38.4h1M191.6 38.4h.1M34.4 41.1h2.5M35 40.2h1.3M36.3 40.2h.1M36.9 41.1h.1"/>
<path d="M26.2 68.6h.1M26.2 70.5h.1M26.2 68.6h2.5M26.2 70.5h2.5M26.7 71.3h.1M26.7 69.5h.1M26.7 71.3h1.4M26.7 69.5h1.4M149.6 69.9h.1M149.6 71.8h.1M149.6 69.9h2.5M149.6 71.8h2.5"/>
<path d="M150.2 72.7h.1M150.2 70.9h.1M150.2 72.7h1.4M150.2 70.9h1.4M39.2 94.7h.1M39.2 94.7l2.5 1.3M190.6 97.4h1M191.6 97.4h.1"/>
<circle cx="192" cy="38.4" r="1.35"/>
<circle cx="38.8" cy="94.6" r=".39"/>
<circle cx="38.8" cy="97.3" r=".39"/>
<circle cx="42.1" cy="96" r=".39"/>
<circle cx="192" cy="97.3" r="1.35"/>
</g>
<g fill="#00f" stroke="#00f" stroke-width=".13">
<circle cx="192" cy="97.3" r=".38"/>
<circle cx="192" cy="38.4" r=".38"/>
</g>
<circle cx="146.7" cy="27" r=".37" fill="#fff" stroke="#f00" stroke-width=".13"/>
<path d="M146.7 23.3v3.3" fill="none" stroke="#f00" stroke-width=".13"/>
<circle cx="146.7" cy="30.5" r=".37" fill="#fff" stroke="#f00" stroke-width=".13"/>
<path d="M146.7 30.9v3.4M34.3 65.8v1.4M34.3 69.9v1.4M126.2 69.9v1.4M126.2 75.4v1.4M87.8 94.6v1.4M87.8 98.7v1.4" fill="none" stroke="#f00" stroke-width=".13"/>
<g fill="none" stroke="#00f" stroke-width=".13">
<path d="M33.7 69.9h.1M33.7 67.2h.1M33.7 67.2h1.1M33.7 69.9h1.1M33.7 67.2v2.7M34.8 67.2h.1M34.8 69.9h.1M34.8 67.2v2.7M125.5 75.4h.1M125.5 71.3h.1M125.5 75.4h1.4M125.5 71.3v4.1"/>
<path d="M125.5 71.3h1.4M126.2 75.4h.1M126.9 71.3h.1M126.9 75.4h.1M126.9 71.3v4.1M86.5 98.7h2.5M86.5 96.8h2.5M87.1 96h1.3M87.1 97.8h1.3M88.4 96h.1M88.4 97.8h.1M89 98.7h.1"/>
<path d="M89 96.8h.1"/>
</g>
<g fill="#f0f" stroke="#f0f" stroke-width=".13">
<circle cx="34.2" cy="71.3" r=".25"/>
<circle cx="26" cy="86.4" r=".25"/>
<circle cx="34.2" cy="94.6" r=".25"/>
<circle cx="26" cy="97.3" r=".25"/>
<circle cx="34.2" cy="65.8" r=".25"/>
<circle cx="34.2" cy="76.8" r=".25"/>
<circle cx="34.2" cy="86.4" r=".25"/>
<circle cx="35.6" cy="20.5" r=".24"/>
<circle cx="27.4" cy="35.6" r=".25"/>
<circle cx="35.6" cy="43.8" r=".24"/>
<circle cx="27.4" cy="46.6" r=".25"/>
<circle cx="35.6" cy="15" r=".24"/>
<circle cx="35.6" cy="26" r=".24"/>
<circle cx="35.6" cy="35.6" r=".24"/>
<circle cx="87.8" cy="83.6" r=".25"/>
<circle cx="91.9" cy="74" r=".25"/>
<circle cx="87.8" cy="100.1" r=".25"/>
<circle cx="91.9" cy="68.5" r=".25"/>
<circle cx="91.9" cy="79.5" r=".25"/>
<circle cx="89.1" cy="30.1" r=".25"/>
<circle cx="93.2" cy="19.2" r=".25"/>
<circle cx="89.1" cy="46.6" r=".25"/>
<circle cx="93.2" cy="13.7" r=".25"/>
<circle cx="93.2" cy="24.6" r=".25"/>
<circle cx="153.6" cy="82.3" r=".25"/>
<circle cx="157.7" cy="72.6" r=".25"/>
<circle cx="153.6" cy="98.7" r=".25"/>
<circle cx="157.7" cy="67.2" r=".25"/>
<circle cx="157.7" cy="78.1" r=".25"/>
<circle cx="185.1" cy="97.3" r=".25"/>
<circle cx="149.5" cy="98.7" r=".25"/>
<circle cx="153.6" cy="23.3" r=".25"/>
<circle cx="157.7" cy="13.7" r=".25"/>
<circle cx="153.6" cy="39.8" r=".25"/>
<circle cx="157.7" cy="8.2" r=".25"/>
<circle cx="157.7" cy="19.2" r=".25"/>
<circle cx="185.1" cy="38.4" r=".25"/>
</g>
<g font-size="5" fill="#0f0">
<text x="170.1" y="20.7">-</text>
<text x="46.6" y="26.2">-</text>
<text x="109.7" y="26.2">-</text>
<text x="46.6" y="79.7">-</text>
<text x="105.6" y="81">-</text>
<text x="170.1" y="79.7">-</text>
</g>
<g font-size="5" fill="#f00">
<text x="186.5" y="20.7">+</text>
<text x="57.6" y="26.2">+</text>
<text x="123.4" y="26.2">+</text>
<text x="56.2" y="79.7">+</text>
<text x="120.7" y="81">+</text>
<text x="186.5" y="79.7">+</text>
</g>
<g font-size="2.7" fill="#00f">
<text x="24.7" y="118.9">VERSIÓN CON</text>
<text x="86.4" y="118.9">VERSIÓN CON</text>
<text x="159.1" y="118.9">VERSIÓN CON</text>
<text x="24.7" y="122">RELES SPDT</text>
<text x="24.7" y="125.1">UN CONECTOR DE SALIDA</text>
<text x="86.4" y="122">2 RELES SPST</text>
<text x="86.4" y="125.1">2 CONECTORES DE SALIDA</text>
<text x="159.1" y="122">3 RELES SPST</text>
<text x="159.1" y="125.1">1 CONECTOR DE SALIDA</text>
</g>
<g font-size="2.3">
<text x="100.1" y="37.5">Conexión exterior</text>
<text x="101.5" y="93.8">Conexión exterior</text>
</g>
<g font-size="1.8">
<text x="26" y="52.4">POSICIÓN 1:</text>
<text x="26" y="54.5">MUESTRA A TIERRA</text>
<text x="26" y="56.6">FILAMENTO SOBRE -HV</text>
<text x="43.7" y="54.5">(MGND)</text>
<text x="86.4" y="56.5">MUESTRA A TIERRA</text>
<text x="86.4" y="58.6">FILAMENTO SOBRE -HV</text>
<text x="104.1" y="56.5">(MGND)</text>
<text x="159.1" y="57.9">MUESTRA A TIERRA</text>
<text x="159.1" y="60">FILAMENTO SOBRE -HV</text>
<text x="176.8" y="57.9">(MGND)</text>
<text x="24.7" y="103.1">POSICIÓN 3:</text>
<text x="24.7" y="105.2">MUESTRA A +2KV</text>
<text x="24.7" y="107.4">FILAMENTO SOBRE TIERRA</text>
<text x="42.4" y="105.2">(M+HV)</text>
<text x="87.8" y="110">MUESTRA A +2KV</text>
<text x="87.8" y="112.1">FILAMENTO SOBRE TIERRA</text>
<text x="105.5" y="110">(M+HV)</text>
<text x="159.1" y="111.4">MUESTRA A +2KV</text>
<text x="159.1" y="113.5">FILAMENTO SOBRE TIERRA</text>
<text x="176.8" y="111.4">(M+HV)</text>
</g>
<g font-size="1.2" fill="#000080">
<text x="105.6" y="10.7">FILAMENTO</text>
<text x="159.1" y="10.7">RF11</text>
<text x="167.3" y="6.6">FILAMENTO</text>
<text x="170" y="9.4">FIL5</text>
<text x="37" y="17.6">RF3</text>
<text x="48" y="16.2">FIL1</text>
<text x="48" y="17.6">FILAMENTO</text>
<text x="80.9" y="17.6">FAF</text>
<text x="94.6" y="16.2">RF1</text>
<text x="94.6" y="17.6">R0</text>
<text x="109.7" y="14.9">FIL</text>
<text x="144" y="13.5">12V-10A</text>
<text x="145.4" y="12.1">FAF5</text>
<text x="159.1" y="12.1">R0</text>
<text x="159.1" y="16.2">RF12</text>
<text x="159.1" y="17.6">R0</text>
<text x="193.4" y="13.5">BLANCO</text>
<text x="21.9" y="20.3">12V-10A</text>
<text x="23.3" y="19">FAF1</text>
<text x="37" y="19">R0</text>
<text x="37" y="23.1">RF4</text>
<text x="63.1" y="20.3">BLANCO</text>
<text x="79.5" y="19">12V-10A</text>
<text x="94.6" y="21.7">RF2</text>
<text x="94.6" y="23.1">R0</text>
<text x="128.9" y="19">BLANCO</text>
<text x="32.9" y="29.9">IF</text>
<text x="37" y="24.4">R0</text>
<text x="139.9" y="27.2">SW9</text>
<text x="156.3" y="28.6">SW8</text>
<text x="32.9" y="31.3">RLFIL</text>
<text x="77.3" y="35.4">SW1</text>
<text x="90.5" y="31.3">SW KEY-SPST</text>
<text x="91.9" y="32.7">SW2</text>
<text x="23.3" y="39.5">FAN1</text>
<text x="23.3" y="40.9">-2KV</text>
<text x="37.8" y="39.5">FAP1</text>
<text x="37.8" y="41.2">+2KV</text>
<text x="71.5" y="37">SW KEY-SPST</text>
<text x="148.1" y="36.8">HV-2</text>
<text x="148.1" y="38.1">-2KV</text>
<text x="177.8" y="40.9">HV+2</text>
<text x="194.7" y="38.1">JHV+2</text>
<text x="194.7" y="39.5">BNC</text>
<text x="42.5" y="47.8">IM</text>
<text x="85" y="43.6">HV-</text>
<text x="85" y="45">-2KV</text>
<text x="112.4" y="46.4">JGND</text>
<text x="112.4" y="47.8">BNC</text>
<text x="124.2" y="47.8">HV+</text>
<text x="134.4" y="45">JHV+</text>
<text x="134.4" y="46.4">BNC</text>
<text x="177.8" y="42.5">+2KV</text>
<text x="186.5" y="43.6">SW10</text>
<text x="42.5" y="49.1">RLMUESTRA</text>
<text x="124.2" y="49.4">+2KV</text>
<text x="167.3" y="65.6">FILAMENTO</text>
<text x="20.6" y="71.1">12V-10A</text>
<text x="21.9" y="69.7">FAF3</text>
<text x="35.6" y="68.3">RF7</text>
<text x="35.6" y="69.7">R0</text>
<text x="46.6" y="67">FIL3</text>
<text x="46.6" y="68.3">FILAMENTO</text>
<text x="61.7" y="71.1">BLANCO</text>
<text x="93.3" y="71.1">RF5</text>
<text x="101.5" y="67">FILAMENTO</text>
<text x="104.2" y="69.7">FIL2</text>
<text x="145.4" y="71.1">FAF4</text>
<text x="159.1" y="69.7">RF9</text>
<text x="159.1" y="71.1">R0</text>
<text x="170" y="68.3">FIL4</text>
<text x="35.6" y="73.8">RF8</text>
<text x="35.6" y="75.2">R0</text>
<text x="78.1" y="73.8">12V-10A</text>
<text x="79.5" y="72.4">FAF2</text>
<text x="93.3" y="72.4">R0</text>
<text x="93.3" y="76.6">RF6</text>
<text x="93.3" y="77.9">R0</text>
<text x="127.5" y="73.8">BLANCO</text>
<text x="144" y="72.4">12V-10A</text>
<text x="159.1" y="75.2">RF10</text>
<text x="159.1" y="76.6">R0</text>
<text x="193.4" y="72.4">BLANCO</text>
<text x="31.5" y="80.7">IF1</text>
<text x="31.5" y="82">RLFIL</text>
<text x="76" y="88.9">SW3</text>
<text x="89.2" y="86.1">SW KEY-SPST</text>
<text x="91.9" y="87.5">SW4</text>
<text x="135.9" y="89.2">SW KEY-SPST</text>
<text x="141.8" y="87.5">SW5</text>
<text x="157.7" y="86.1">SW6</text>
<text x="21.9" y="90.3">FAN3</text>
<text x="21.9" y="91.7">-2KV</text>
<text x="36.4" y="90.3">FAP3</text>
<text x="36.4" y="91.9">+2KV</text>
<text x="70.1" y="90.6">SW KEY-SPST</text>
<text x="148.1" y="95.8">HV-1</text>
<text x="41.1" y="98.5">IM1</text>
<text x="41.1" y="99.9">RLMUESTRA</text>
<text x="82.3" y="97.2">HV-</text>
<text x="82.3" y="98.5">-2KV</text>
<text x="111.1" y="99.9">JGND</text>
<text x="111.1" y="101.3">BNC</text>
<text x="122.9" y="101.3">HV+</text>
<text x="133" y="98.5">JHV+</text>
<text x="133" y="99.9">BNC</text>
<text x="148.1" y="97.2">-2KV</text>
<text x="177.8" y="99.9">HV+1</text>
<text x="177.8" y="101.5">+2KV</text>
<text x="194.7" y="97.2">JHV+1</text>
<text x="194.7" y="98.5">BNC</text>
<text x="122.9" y="102.9">+2KV</text>
<text x="186.5" y="102.6">SW7</text>
</g>
<g font-size="1.2">
<text x="160.4" y="8.6">+FIL</text>
<text x="38.4" y="15.4">+FIL</text>
<text x="96" y="14">+FIL</text>
<text x="160.4" y="19.5">-FIL</text>
<text x="31.5" y="27.8" transform="rotate(-90 31.5 27.8)">2</text>
<text x="38.4" y="26.4">-FIL</text>
<text x="96" y="25">-FIL</text>
<text x="146.7" y="26.5" transform="rotate(-90 146.7 26.5)">1</text>
<text x="153.5" y="26.5" transform="rotate(-90 153.5 26.5)">1</text>
<text x="22.7" y="36">-2KV</text>
<text x="30.1" y="34.5" transform="rotate(-90 30.1 34.5)">1</text>
<text x="32.9" y="34.5" transform="rotate(-90 32.9 34.5)">3</text>
<text x="82.3" y="33.3" transform="rotate(-90 82.3 33.3)">1</text>
<text x="89.1" y="33.3" transform="rotate(-90 89.1 33.3)">1</text>
<text x="146.7" y="31.8" transform="rotate(-90 146.7 31.8)">2</text>
<text x="153.5" y="31.8" transform="rotate(-90 153.5 31.8)">2</text>
<text x="82.3" y="38.6" transform="rotate(-90 82.3 38.6)">2</text>
<text x="89.1" y="38.6" transform="rotate(-90 89.1 38.6)">2</text>
<text x="185.1" y="41.5" transform="rotate(-90 185.1 41.5)">1</text>
<text x="189" y="38.4">1</text>
<text x="192" y="41.4" transform="rotate(-90 192 41.4)">2</text>
<text x="31" y="44.2">+2KV</text>
<text x="38.1" y="46.6">1</text>
<text x="38.1" y="43.8">3</text>
<text x="44.8" y="45.2">2</text>
<text x="46.6" y="44.2">MSTRA</text>
<text x="106.7" y="46.6">1</text>
<text x="128.6" y="45.2">1</text>
<text x="185.1" y="46.9" transform="rotate(-90 185.1 46.9)">2</text>
<text x="109.7" y="49.7" transform="rotate(-90 109.7 49.7)">2</text>
<text x="131.6" y="48.3" transform="rotate(-90 131.6 48.3)">2</text>
<text x="37" y="66.1">+FIL</text>
<text x="94.6" y="68.9">+FIL</text>
<text x="160.4" y="67.5">+FIL</text>
<text x="37" y="77.1">-FIL</text>
<text x="30.1" y="78.6" transform="rotate(-90 30.1 78.6)">2</text>
<text x="94.6" y="79.8">-FIL</text>
<text x="160.4" y="78.5">-FIL</text>
<text x="21.4" y="86.7">-2KV</text>
<text x="28.7" y="85.3" transform="rotate(-90 28.7 85.3)">1</text>
<text x="31.5" y="85.3" transform="rotate(-90 31.5 85.3)">3</text>
<text x="80.9" y="86.8" transform="rotate(-90 80.9 86.8)">1</text>
<text x="87.7" y="86.8" transform="rotate(-90 87.7 86.8)">1</text>
<text x="146.7" y="85.4" transform="rotate(-90 146.7 85.4)">1</text>
<text x="153.5" y="85.4" transform="rotate(-90 153.5 85.4)">1</text>
<text x="29.6" y="95">+2KV</text>
<text x="36.7" y="94.6">3</text>
<text x="43.5" y="96">2</text>
<text x="45.3" y="95">MSTRA</text>
<text x="80.9" y="92.2" transform="rotate(-90 80.9 92.2)">2</text>
<text x="87.7" y="92.2" transform="rotate(-90 87.7 92.2)">2</text>
<text x="146.7" y="90.8" transform="rotate(-90 146.7 90.8)">2</text>
<text x="153.5" y="90.8" transform="rotate(-90 153.5 90.8)">2</text>
<text x="36.7" y="97.3">1</text>
<text x="105.3" y="100.1">1</text>
<text x="127.2" y="98.7">1</text>
<text x="130.3" y="101.8" transform="rotate(-90 130.3 101.8)">2</text>
<text x="185.1" y="100.5" transform="rotate(-90 185.1 100.5)">1</text>
<text x="189" y="97.3">1</text>
<text x="192" y="100.4" transform="rotate(-90 192 100.4)">2</text>
<text x="108.3" y="103.1" transform="rotate(-90 108.3 103.1)">2</text>
<text x="185.1" y="105.9" transform="rotate(-90 185.1 105.9)">2</text>
</g>
<g font-size="1">
<text x="21.9" y="1">5</text>
<text x="63.1" y="1">4</text>
<text x="104.2" y="1">3</text>
<text x="145.4" y="1">2</text>
<text x="186.5" y="1">1</text>
<text x=".3" y="18.5">D</text>
<text x="207.4" y="18.5">D</text>
<text x=".3" y="51.1">C</text>
<text x="207.4" y="51.1">C</text>
<text x=".3" y="83.7">B</text>
<text x="207.4" y="83.7">B</text>
<text x=".3" y="116.2">A</text>
<text x="207.4" y="116.2">A</text>
<text x="21.9" y="132.7">5</text>
<text x="63.1" y="132.7">4</text>
<text x="104.2" y="132.7">3</text>
<text x="145.4" y="132.7">2</text>
<text x="186.5" y="132.7">1</text>
</g>
</svg>
